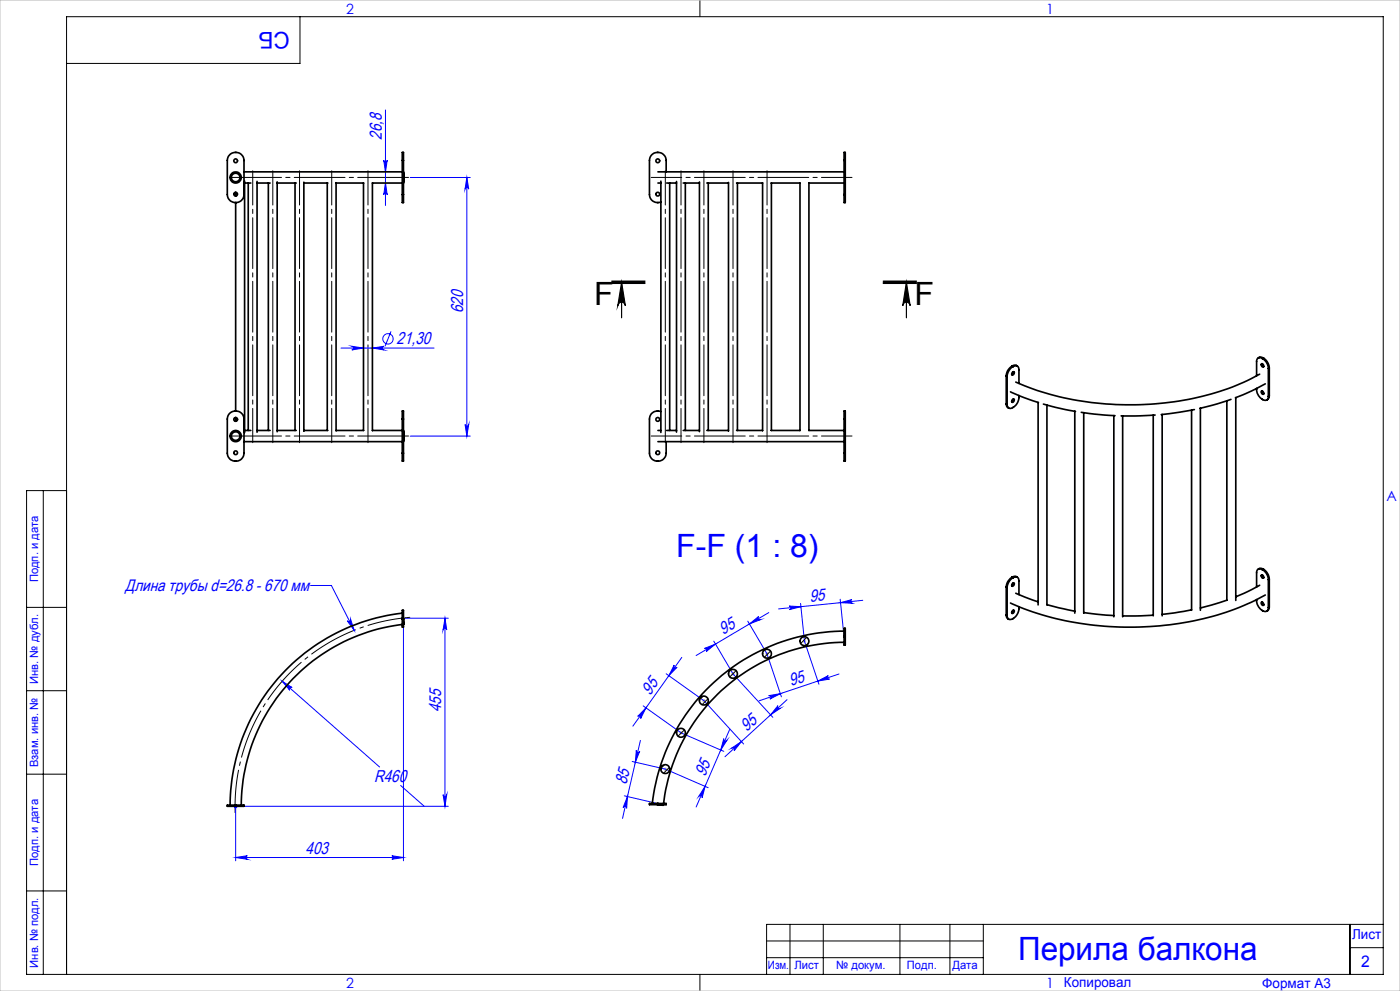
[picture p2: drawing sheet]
<svg xmlns="http://www.w3.org/2000/svg" width="420mm" height="297mm" viewBox="0 0 420 297" stroke-linecap="round" stroke-linejoin="round" font-family="sans-serif">
<g fill="none" stroke="#00f" stroke-width=".3">
<path d="M115.6 32.9v28.7M115.1 48a.53 .53 0 0 0 .5 .5 .53 .53 0 0 0 .6-.5l-.6 3.5zM115.6 54.9l.6 3.5a.53 .53 0 0 0-.6-.6 .53 .53 0 0 0-.5 .6zM123 53.2h18.1M140.1 53.2v77.5M140.1 53.2l.5 3.5a.55 .55 0 0 0-.5-.5 .55 .55 0 0 0-.6 .5zM117.3 99.3l-1.8 4.5M102.3 104.3h27.9M105.6 103.8l3.4 .5-3.4 .6a.55 .55 0 0 0 .5-.6 .55 .55 0 0 0-.5-.5zM111.7 104.3l3.5-.5a.55 .55 0 0 0-.5 .5 .55 .55 0 0 0 .5 .6zM123 130.7h18.1M139.5 127.2a.55 .55 0 0 0 .6 .5 .55 .55 0 0 0 .5-.5l-.5 3.5z"/>
<path d="M93.2 175.5h6.2l6.9 13.4M252.1 179.6l1.1 11.3M258.8 179.9l-25.2 2.6M104.2 186.1a.55 .55 0 0 0 .7 .2 .55 .55 0 0 0 .3-.7l1.1 3.3zM121 185.3h13.5M121 185.3v72.7M133.5 185.3v56.3M133.5 185.3l.5 3.5a.55 .55 0 0 0-.5-.5 .55 .55 0 0 0-.6 .5zM202.2 199.3a.54 .54 0 0 0 .2 .7 .54 .54 0 0 0 .7 0l-2.4 2.5zM204.5 197l-14.6 20.6M211.3 194.3l3.3-1.3-2.7 2.3a.53 .53 0 0 0 .2-.8 .53 .53 0 0 0-.8-.2zM214.1 192.2l5.8 9.7"/>
<path d="M224.3 186.2l5.8 9.7 4.3 12.9M224.8 187l2.8-2.2a.54 .54 0 0 0-.2 .7 .54 .54 0 0 0 .7 .2zM230.6 183.6l-21.8 12.9M236.7 181.6l3.6 .2-3.4 .9a.53 .53 0 0 0 .4-.6 .53 .53 0 0 0-.6-.5zM240.2 180.8l1.1 11.4 4.4 12.9M252.2 180.6l3.4-.9a.55 .55 0 0 0-.5 .6 .55 .55 0 0 0 .6 .5zM84.6 204.1l29.3 25.8M84.6 204.1l3 2a.54 .54 0 0 0-.7 0 .54 .54 0 0 0 0 .8zM193 211.6l11.3 8 12.8 5.6M193.8 212.2l-1.6 3.1a.54 .54 0 0 0-.1-.7 .54 .54 0 0 0-.8 .1zM199.8 201.9l11.3 8.1M211.2 210l11.9 13"/>
<path d="M218.9 218.6l-10.1 23.3M219.9 202l11.9 13M230.6 208.5l3.5-.6-3.1 1.6a.54 .54 0 0 0 .3-.7 .54 .54 0 0 0-.7-.3zM233.4 211.5a.52 .52 0 0 0 0 .7 .52 .52 0 0 0 .7 .1l-2.9 1.9zM236.1 209.7l-18.6 17.1M245.4 204.1l3.1-1.6a.54 .54 0 0 0-.3 .7 .54 .54 0 0 0 .6 .3zM251.7 202l-24 8M120.2 235.4l7.1 6.2M132.9 238.2a.55 .55 0 0 0 .6 .5 .55 .55 0 0 0 .5-.5l-.5 3.4zM187.3 238.5l9.9 2.3M188.2 238.7l-.2 3.5a.54 .54 0 0 0-.4-.6 .54 .54 0 0 0-.7 .4zM189.7 228.2l9.9 2.3 12.8 5.6"/>
<path d="M190.9 224.9a.53 .53 0 0 0 .4 .6 .53 .53 0 0 0 .6-.4l-1.3 3.4zM192.1 221.9l-5.3 23.4M211.5 235.7l-.9 3.4a.54 .54 0 0 0-.2-.7 .54 .54 0 0 0-.7 .3zM217.1 221.4a.54 .54 0 0 0 .3 .6 .54 .54 0 0 0 .7-.2l-1.9 3zM219.5 224.2l2.9-2-2.2 2.8a.54 .54 0 0 0 0-.7 .54 .54 0 0 0-.7-.1zM70.6 241.6h63.9M70.7 241.7v16.3M70.7 257h50.3M70.7 257l3.5-.5a.53 .53 0 0 0-.5 .5 .53 .53 0 0 0 .5 .5zM117.5 256.5l3.5 .5-3.5 .5a.53 .53 0 0 0 .5-.5 .53 .53 0 0 0-.5-.5z"/>
<circle cx="116.4" cy="101.6" r="1.55"/>
</g>
<path d="M123 185a56.8 56.8 0 0 0-52.4 58.6" fill="none" stroke="#000" stroke-width=".3" stroke-dasharray="15.2 1.3 1.3 1.3" stroke-dashoffset="2.3" stroke-linecap="butt"/>
<path d="M183.5 84.9h10zM183.5 84.6h10M183.5 84.2h10M186.5 84.6v10.6M186.5 84.6l1.1 7a1.13 1.13 0 0 0-1.1-1.1 1.13 1.13 0 0 0-1.2 1.1zM265 84.6h10M265 84.2h10M265 84.9h10M271.9 84.6v10.6M271.9 84.6l1.1 7a1.11 1.11 0 0 0-1.1-1.1 1.11 1.11 0 0 0-1.1 1.1z" fill="none" stroke="#000" stroke-width=".35"/>
<g fill="none" stroke="#c0c0c0" stroke-width=".3">
<path d="M0 0h420v297h-420zM120.5 185.3h1M120.7 184.9l.7 .7M121 184.8v1M121.4 184.9l-.7 .7M229.6 195.9h1M229.7 195.6l.7 .7M230.1 195.4v1M230.4 195.6l-.7 .7M240.8 192.2h1M241 191.8l.7 .7M241.3 191.7v.9"/>
<path d="M241.7 191.8l-.7 .7M203.8 219.6h1M203.9 219.3l.7 .7M204.3 219.1v1M204.6 219.3l-.7 .7M210.6 210h1.1M210.8 209.6l.7 .7M211.1 209.5v1M211.5 209.6l-.7 .7M219.4 202h1M219.5 201.6l.7 .7M219.9 201.4v1.1"/>
<path d="M220.2 201.6l-.7 .7M199.1 230.5h1M199.2 230.1l.7 .8M199.6 230v1M199.9 230.1l-.7 .8"/>
</g>
<path d="M70.2 241.6h1M70.3 241.3l.7 .7M70.7 241.2v1M71 241.3l-.7 .7" fill="none" stroke="#00f" stroke-width=".7" stroke-linecap="butt"/>
<path d="M75.8 51.2v81.5M81.8 51.2v81.5M89.9 51.2v81.5M99.5 51.2v81.5M110.4 51.2v81.5M199.6 51.2v81.5M204.3 51.2v81.5M211.2 51.2v81.5M219.9 51.2v81.5M230.1 51.2v81.5" fill="none" stroke="#000" stroke-width=".3" stroke-dasharray="15.2 1.3 1.3 1.3" stroke-dashoffset="5"/>
<path d="M123.1 53.2h-54.4M68.7 130.7h54.4" fill="none" stroke="#000" stroke-width=".3" stroke-dasharray="15.2 1.3 1.3 1.3" stroke-dashoffset="-.5"/>
<path d="M255.6 53.2h-60.2M255.6 130.7h-60.2" fill="none" stroke="#000" stroke-width=".3" stroke-dasharray="15.2 1.3 1.3 1.3" stroke-dashoffset="6.1"/>
<g fill="none" stroke="#000" stroke-width=".3">
<path d="M90 5v14h-70M210 0v5M13 147v145M20 147h-12v145h407v-287h-395v287M8 182h12M8 207h12M8 232h12M8 267h12M237 277v15M247 277v15M270 277v15M285 277v15"/>
<path d="M295 277v15M405 277v15M415 277h-185v15M210 292v5M230 282h65M230 287h65M405 284h10"/>
</g>
<path d="M271.9 84.6l1.1 7a1.11 1.11 0 0 0-1.1-1.1 1.11 1.11 0 0 0-1.1 1.1zM186.5 84.6l1.1 7a1.13 1.13 0 0 0-1.1-1.1 1.13 1.13 0 0 0-1.2 1.1z" fill="#000"/>
<g fill="#00f">
<path d="M104.2 186.1a.55 .55 0 0 0 .7 .2 .55 .55 0 0 0 .3-.7l1.1 3.3z"/>
<path d="M70.7 257l3.5-.5a.53 .53 0 0 0-.5 .5 .53 .53 0 0 0 .5 .5zM117.5 256.5l3.5 .5-3.5 .5a.53 .53 0 0 0 .5-.5 .53 .53 0 0 0-.5-.5z"/>
<path d="M236.7 181.6l3.6 .2-3.4 .9a.53 .53 0 0 0 .4-.6 .53 .53 0 0 0-.6-.5zM252.2 180.6l3.4-.9a.55 .55 0 0 0-.5 .6 .55 .55 0 0 0 .6 .5z"/>
<path d="M245.4 204.1l3.1-1.6a.54 .54 0 0 0-.3 .7 .54 .54 0 0 0 .6 .3zM230.6 208.5l3.5-.6-3.1 1.6a.54 .54 0 0 0 .3-.7 .54 .54 0 0 0-.7-.3z"/>
<path d="M224.8 187l2.8-2.2a.54 .54 0 0 0-.2 .7 .54 .54 0 0 0 .7 .2zM211.3 194.3l3.3-1.3-2.7 2.3a.53 .53 0 0 0 .2-.8 .53 .53 0 0 0-.8-.2z"/>
<path d="M233.4 211.5a.52 .52 0 0 0 0 .7 .52 .52 0 0 0 .7 .1l-2.9 1.9zM219.5 224.2l2.9-2-2.2 2.8a.54 .54 0 0 0 0-.7 .54 .54 0 0 0-.7-.1z"/>
<path d="M202.2 199.3a.54 .54 0 0 0 .2 .7 .54 .54 0 0 0 .7 0l-2.4 2.5zM193.8 212.2l-1.6 3.1a.54 .54 0 0 0-.1-.7 .54 .54 0 0 0-.8 .1z"/>
<path d="M217.1 221.4a.54 .54 0 0 0 .3 .6 .54 .54 0 0 0 .7-.2l-1.9 3zM211.5 235.7l-.9 3.4a.54 .54 0 0 0-.2-.7 .54 .54 0 0 0-.7 .3z"/>
<path d="M190.9 224.9a.53 .53 0 0 0 .4 .6 .53 .53 0 0 0 .6-.4l-1.3 3.4zM188.2 238.7l-.2 3.5a.54 .54 0 0 0-.4-.6 .54 .54 0 0 0-.7 .4z"/>
<path d="M105.6 103.8l3.4 .5-3.4 .6a.55 .55 0 0 0 .5-.6 .55 .55 0 0 0-.5-.5zM111.7 104.3l3.5-.5a.55 .55 0 0 0-.5 .5 .55 .55 0 0 0 .5 .6zM84.6 204.1l2.3 2.8a.54 .54 0 0 1 0-.8 .54 .54 0 0 1 .7 0z"/>
<path d="M139.5 127.2a.55 .55 0 0 0 .6 .5 .55 .55 0 0 0 .5-.5l-.5 3.5zM140.1 53.2l.5 3.5a.55 .55 0 0 0-.5-.5 .55 .55 0 0 0-.6 .5zM115.6 54.9l.6 3.5a.53 .53 0 0 0-.6-.6 .53 .53 0 0 0-.5 .6zM115.1 48a.53 .53 0 0 0 .5 .5 .53 .53 0 0 0 .6-.5l-.6 3.5zM132.9 238.2a.55 .55 0 0 0 .6 .5 .55 .55 0 0 0 .5-.5l-.5 3.4zM133.5 185.3l.5 3.5a.55 .55 0 0 0-.5-.5 .55 .55 0 0 0-.6 .5z"/>
</g>
<g fill="none" stroke="#000" stroke-width=".5">
<path d="M69 46.3a2.53 2.53 0 0 1 2.7-.4 2.53 2.53 0 0 1 1.5 2.2v10.2a2.51 2.51 0 0 1-2.5 2.4 2.51 2.51 0 0 1-2.5-2.4v-10.2l.2-1zM70.7 57.6v1.2M73.2 51.5h47.5M73.4 54.9h1.8M73.4 54.3v75.3M74.5 54.9v74.1M77.1 54.9h3.9M77.1 54.4v75.1M80.5 54.9v74.1M83.1 54.9h5.8M83.1 54.5v74.9M88.5 54.9v74.1"/>
<path d="M91.2 54.9h7.2M91.2 54.6v74.7M98.2 54.9v74.1M100.8 54.9h8.3M100.8 54.7v74.4M109 54.9v74.1M120.7 54.9h-9v74.2M120.7 58.3v2.4h.3v-2.4M120.7 48.1v-2.4h.3v2.4M120.7 48.1v10.2M120.7 58.3h.3M120.7 48.1h.3"/>
<path d="M121 51.5l.2 .9-.2 2.5M121 48.1v10.2M197.4 54.9h.9M197.4 51.5h55.8M198.3 54.3v75.3M199.8 51.5v-3.4a2.51 2.51 0 0 0-2.5-2.4 2.51 2.51 0 0 0-2.5 2.4v10.2a2.49 2.49 0 0 0 3.5 2.3M200 54.9h3M200.9 54.9v74.1M203 54.4v75.1M205 54.9h4.8M205.6 54.9v74.1M209.8 54.5v74.9"/>
<path d="M212.1 54.9h6.4M212.5 54.9v74.1M218.5 54.7v74.5M221 54.9h7.8M221.2 54.9v74.1M228.8 54.8v74.3M231.3 54.9h8.7v74.1M231.4 54.9v74.1M242.6 54.9h10.6M242.7 54.9v74.1M253.2 48.1v-2.4h.4v2.4M253.2 58.3v2.4h.4v-2.4"/>
<path d="M253.2 58.3h.4M253.2 48.1h.4M253.2 48.1v10.2M253.6 48.1v10.2M70.7 60.7v62.5M301.9 112.7v8.3M301.9 112.7l.2 .1M302.1 112.8v8.4M303.1 117.4l4.2 1.8 4.2 1.4M303.5 109.8l-.2 .1a3.5 3.5 0 0 0-1.4 2.8M303.5 109.8l.3 .1M303.7 109.7l.7-.3 .8 .3"/>
<path d="M303.7 109.7l.3 .1M303.7 109.7l-.2 .1M303.8 109.9l-1.1 1.1-.6 1.8M303.8 119.7l.2-.1a.47 .47 0 0 1 .2 .6 .47 .47 0 0 1-.7 .2zM303.8 111.5a.41 .41 0 0 1 .6 .2 .41 .41 0 0 1-.3 .6 .36 .36 0 0 1-.6 0 .36 .36 0 0 1 .1-.6zM304 109.8a1.03 1.03 0 0 1 1.2-.1 1.03 1.03 0 0 1 .5 1.1v4.1M304 109.8l-.2 .1M304 111.4l-.1 .6-.4 .3M304 119.6l-.2 .7-.3 .1M305.7 118.5a3.2 3.2 0 0 1-3 3.8l-.4-.4-.2-.7M369.3 119.7l-4.1 1.3-5.3 1.4M370.7 119.2v60.7"/>
<path d="M377 116.4a3.1 3.1 0 0 0 2.9 3.5l.5-.4 .1-.7M377.9 112.1a83.2 83.2 0 0 1-46 9 81.2 81.2 0 0 1-27.2-6.6M378.4 109.1a.5 .5 0 0 1 .6 .3 .5 .5 0 0 1-.2 .6l-.4-.4zM378.4 117.2l.5 .1a.43 .43 0 0 1 .3 .5 .43 .43 0 0 1-.4 .3l-.4-.5zM378.6 107.4a1 1 0 0 0-1.1-.1 1 1 0 0 0-.5 1.1v4.2M378.6 109l.1 .5 .4 .4M378.6 117.2l.1 .5 .4 .3M378.6 107.4l.2 .1M378.8 107.5a3.5 3.5 0 0 1 1.7 2.9M378.9 107.2l-.9-.2-.5 .3M378.9 107.2l-.3 .2M378.9 107.2l.2 .1"/>
<path d="M379.1 107.3l.5 .4a3.8 3.8 0 0 1 1.2 2.6M379.1 107.3l-.3 .2M379.6 115l-4.2 2.2-4.8 2M380.5 110.4v8.4M380.8 118.6l-.3 .9-.5 .4M380.8 110.3v8.3M380.8 110.3l-.3 .1M380.8 118.6l-.3 .2M68.8 124a2.53 2.53 0 0 1 2.7-.7 2.53 2.53 0 0 1 1.7 2.3v10.2a2.51 2.51 0 0 1-2.5 2.4 2.51 2.51 0 0 1-2.5-2.4v-10.2l.2-1zM70.7 125.1v1.2M73.2 132.4h47.5M73.4 129h1.8"/>
<path d="M77.1 129h3.9M83.1 129h5.8M91.2 129h7.2M100.8 129h8.3M111.7 129h9M120.7 135.8v2.4h.3v-2.4M120.7 125.6v-2.4h.3v2.4M120.7 135.8h.3M120.7 125.6v10.2M120.7 125.6h.3M121 129l.2 .9-.2 2.5M121 125.6v10.2"/>
<path d="M197.4 132.4h55.8M197.4 129h.9M198.3 123.3a2.48 2.48 0 0 0-3.5 2.3v10.2a2.51 2.51 0 0 0 2.5 2.4 2.51 2.51 0 0 0 2.5-2.4v-3.4M200 129h3M205 129h4.8M212.1 129h6.4M221 129h7.8M231.3 129h8.7M242.6 129h10.6M253.2 125.6v-2.4h.4v2.4M253.2 135.8v2.4h.4v-2.4M253.2 135.8h.4"/>
<path d="M253.2 125.6h.4M253.2 125.6v10.2M253.6 125.6v10.2M301.9 121l.2 1 .5 .3M301.9 121l.2 .2M311.4 120.6v60.7M313 121.1l3.7 1 6 1.2M314.1 121.4v59.9M322.4 123.3v60.5M324.4 123.6l10.1 1M325.1 123.7v60.1M334.2 124.6v60.3"/>
<path d="M336.8 124.6v60.3M346 124.4v60.2M346.5 124.4l-10.2 .2M348.7 124.2v60.4M357.5 122.9v60M358.3 122.8l-9.9 1.4M360.1 122.3v60.6M368.1 120.1v59.8M301.9 176l.2 .1M301.9 176v8.3M302.1 176.1v8.4M303.5 173l-.2 .2a3.5 3.5 0 0 0-1.4 2.8"/>
<path d="M303.5 173l.3 .2M303.7 173l.9-.3 .6 .3M303.7 173l.3 .1M303.7 173h-.2M303.7 174.9a.36 .36 0 0 1 .6-.1 .36 .36 0 0 1-.1 .6 .37 .37 0 0 1-.6 .2 .37 .37 0 0 1 0-.6zM303.8 173.2a3.7 3.7 0 0 0-1.7 2.9M304 173.1a1.03 1.03 0 0 1 1.2-.1 1.03 1.03 0 0 1 .5 1.1v4.1M304 173.1l-.2 .1M304 174.7l-.2 .7-.3 .1M304.7 177.8l6.7 2.6M368.1 179.9l-8 2.3M377 179.7a3.2 3.2 0 0 0 2.9 3.5l.5-.4 .1-.7"/>
<path d="M377.9 175.4l-3.5 1.9-3.7 1.6M378.4 172.3l.5 .2a.4 .4 0 0 1 .3 .5 .4 .4 0 0 1-.5 .2l-.3-.5zM378.6 170.7a1 1 0 0 0-1.1-.1 1 1 0 0 0-.5 1.1v4.2M378.6 172.3l.1 .5 .4 .3M378.6 170.7l.2 .1M378.8 170.8l.3 .2a3.8 3.8 0 0 1 1.4 2.7M378.9 170.5l-.9-.2-.5 .3M378.9 170.5l-.3 .2M378.9 170.5l.2 .1M379.1 170.6l1.3 1.4 .4 1.6M379.1 170.6l-.3 .2M379.6 178.3a87 87 0 0 1-48.3 9.4 83.1 83.1 0 0 1-28.2-7"/>
<path d="M380.5 173.7v8.4M380.8 173.6l-.3 .1M380.8 173.6v8.3M120.7 187.1a54.9 54.9 0 0 0-48.3 54.2M120.7 183.8a58.3 58.3 0 0 0-51.7 57.5M120.7 185.3v-2.4h.3v2.4M120.7 185.5v2.4h.3v-2.4M120.7 185.3v.2M120.7 185.3h.3M120.7 185.5h.3M121 185.4l.2 1.5-.2 .2M121 185.3v.2"/>
<path d="M253.2 192.5a54.9 54.9 0 0 0-54.1 48.3M253.2 189.2a58.3 58.3 0 0 0-57.5 51.6M253.2 191v2.3h.4v-2.3M253.2 190.7v-2.4h.4v2.4M253.2 190.7v.3M253.2 191h.4M253.2 190.7h.4M253.6 190.7v.3M301.9 184.3l.2 .9 .5 .4M301.9 184.3l.2 .2M303.7 183.1a.35 .35 0 0 1 .6-.1 .35 .35 0 0 1-.1 .5 .38 .38 0 0 1-.6 .3 .38 .38 0 0 1 0-.6zM304 182.8l-.1 .6-.4 .3"/>
<path d="M305.7 181.8a3.2 3.2 0 0 1-3 3.8l-.4-.4-.2-.7M314.1 181.2l8.3 2M325.1 183.6l9.1 .9M346 184.4l-9.2 .2M357.5 182.8l-8.8 1.3M378.4 180.5a.5 .5 0 0 1 .6 .3 .5 .5 0 0 1-.2 .6l-.4-.5zM378.6 180.4l.1 .6 .4 .3M380.8 181.9l-.3 .9-.5 .4M380.8 181.9l-.3 .2M70.6 241.3h-2.4v.3h2.4M70.6 241.3v.3M70.6 241.3h.2"/>
<path d="M70.6 241.6h.2M70.8 241.3h2.4v.3h-2.4M70.8 241.3v.3M197.2 240.8h-2.4v.4h2.4M197.2 240.8v.4M197.2 241.2h.2M197.2 240.8h.2M197.3 241.2l1.5 .1 .2-.1M197.4 240.8h2.4v.4h-2.4M197.4 240.8v.4"/>
<circle cx="70.7" cy="58.2" r=".56"/>
<circle cx="70.7" cy="53.2" r="1.28"/>
<circle cx="70.7" cy="48.2" r=".56"/>
<circle cx="70.7" cy="53.2" r="1.68"/>
<circle cx="197.3" cy="58.2" r=".55"/>
<circle cx="197.3" cy="48.2" r=".56"/>
<circle cx="70.7" cy="135.7" r=".57"/>
<circle cx="70.7" cy="130.7" r="1.28"/>
<circle cx="70.7" cy="125.7" r=".56"/>
<circle cx="70.7" cy="130.7" r="1.68"/>
<circle cx="197.3" cy="135.7" r=".56"/>
<circle cx="197.3" cy="125.7" r=".56"/>
<circle cx="230.1" cy="195.9" r="1.33"/>
<circle cx="241.3" cy="192.2" r="1.34"/>
<circle cx="204.3" cy="219.6" r="1.33"/>
<circle cx="211.2" cy="210" r="1.33"/>
<circle cx="219.9" cy="201.9" r="1.34"/>
<circle cx="199.6" cy="230.5" r="1.33"/>
</g>
<path d="M231.2 195.1l-1.9 1.9M242 191l-1.8 1.9M242.5 192.8l-.6 .6M205.3 218.8l-1.9 1.8M210.9 208.7l-1.1 1M212.4 209.4l-1.8 1.8M220.8 201l-1.9 1.9M199.4 229.2l-1.1 1.1M200.8 230l-1.7 1.7" fill="none" stroke="#000" stroke-width=".3"/>
<g font-size="9.6">
<text x="178.2" y="91.4">F</text>
<text x="274.3" y="91.4">F</text>
</g>
<g font-size="9.6" fill="#00f">
<text x="202.9" y="167">F-F (1 : 8)</text>
<text x="305.4" y="287.8">Перила балкона</text>
</g>
<text font-size="6.9" fill="#00f" x="86.9" y="9.4" transform="rotate(-180 86.9 9.4)">СБ</text>
<g font-size="5.1" fill="#00f">
<text x="114.5" y="41.9" transform="rotate(-90 114.5 41.9)">26,8</text>
<text x="139" y="93.9" transform="rotate(-90 139 93.9)">620</text>
<text x="119" y="103.2">21,30</text>
<text x="243.1" y="180.4" transform="rotate(-6 243.1 180.4)">95</text>
<text x="217" y="190.3" transform="rotate(-31 217 190.3)">95</text>
<text x="195" y="208.5" transform="rotate(-55 195 208.5)">95</text>
<text x="237.3" y="205.6" transform="rotate(-19 237.3 205.6)">95</text>
<text x="132.4" y="213.4" transform="rotate(-90 132.4 213.4)">455</text>
<text x="224.1" y="219.3" transform="rotate(-43 224.1 219.3)">95</text>
<text x="211.5" y="233" transform="rotate(-67 211.5 233)">95</text>
<text x="112.2" y="234.3">R460</text>
<text x="187.9" y="235.3" transform="rotate(-77 187.9 235.3)">85</text>
<text x="91.7" y="255.9">403</text>
</g>
<text font-size="5" fill="#00f" x="37.6" y="177.1">Длина трубы d=26.8 - 670 мм</text>
<text font-size="4.8" fill="#00f" x="408.3" y="289.7">2</text>
<g font-size="4.2" fill="#00f">
<text x="103.8" y="4.2">2</text>
<text x="313.8" y="4.2">1</text>
<text x="415.9" y="150.2">A</text>
<text x="103.8" y="296.2">2</text>
<text x="313.8" y="296.2">1</text>
</g>
<g font-size="4.1" fill="#00f">
<text x="405.6" y="281.5">Лист</text>
<text x="319.2" y="295.9">Копировал</text>
<text x="378.7" y="296">Формат А3</text>
</g>
<g font-size="3.4" fill="#00f">
<text x="11.4" y="174.5" transform="rotate(-90 11.4 174.5)">Подп. и дата</text>
<text x="11.4" y="205" transform="rotate(-90 11.4 205)">Инв. № дубл.</text>
<text x="11.4" y="229.9" transform="rotate(-90 11.4 229.9)">Взам. инв. №</text>
<text x="11.4" y="259.5" transform="rotate(-90 11.4 259.5)">Подп. и дата</text>
<text x="11.4" y="290" transform="rotate(-90 11.4 290)">Инв. № подл.</text>
<text x="230.4" y="290.4">Изм.</text>
<text x="238.3" y="290.4">Лист</text>
<text x="250.9" y="290.4">№ докум.</text>
<text x="272.1" y="290.4">Подп.</text>
<text x="285.7" y="290.5">Дата</text>
</g>
</svg>
